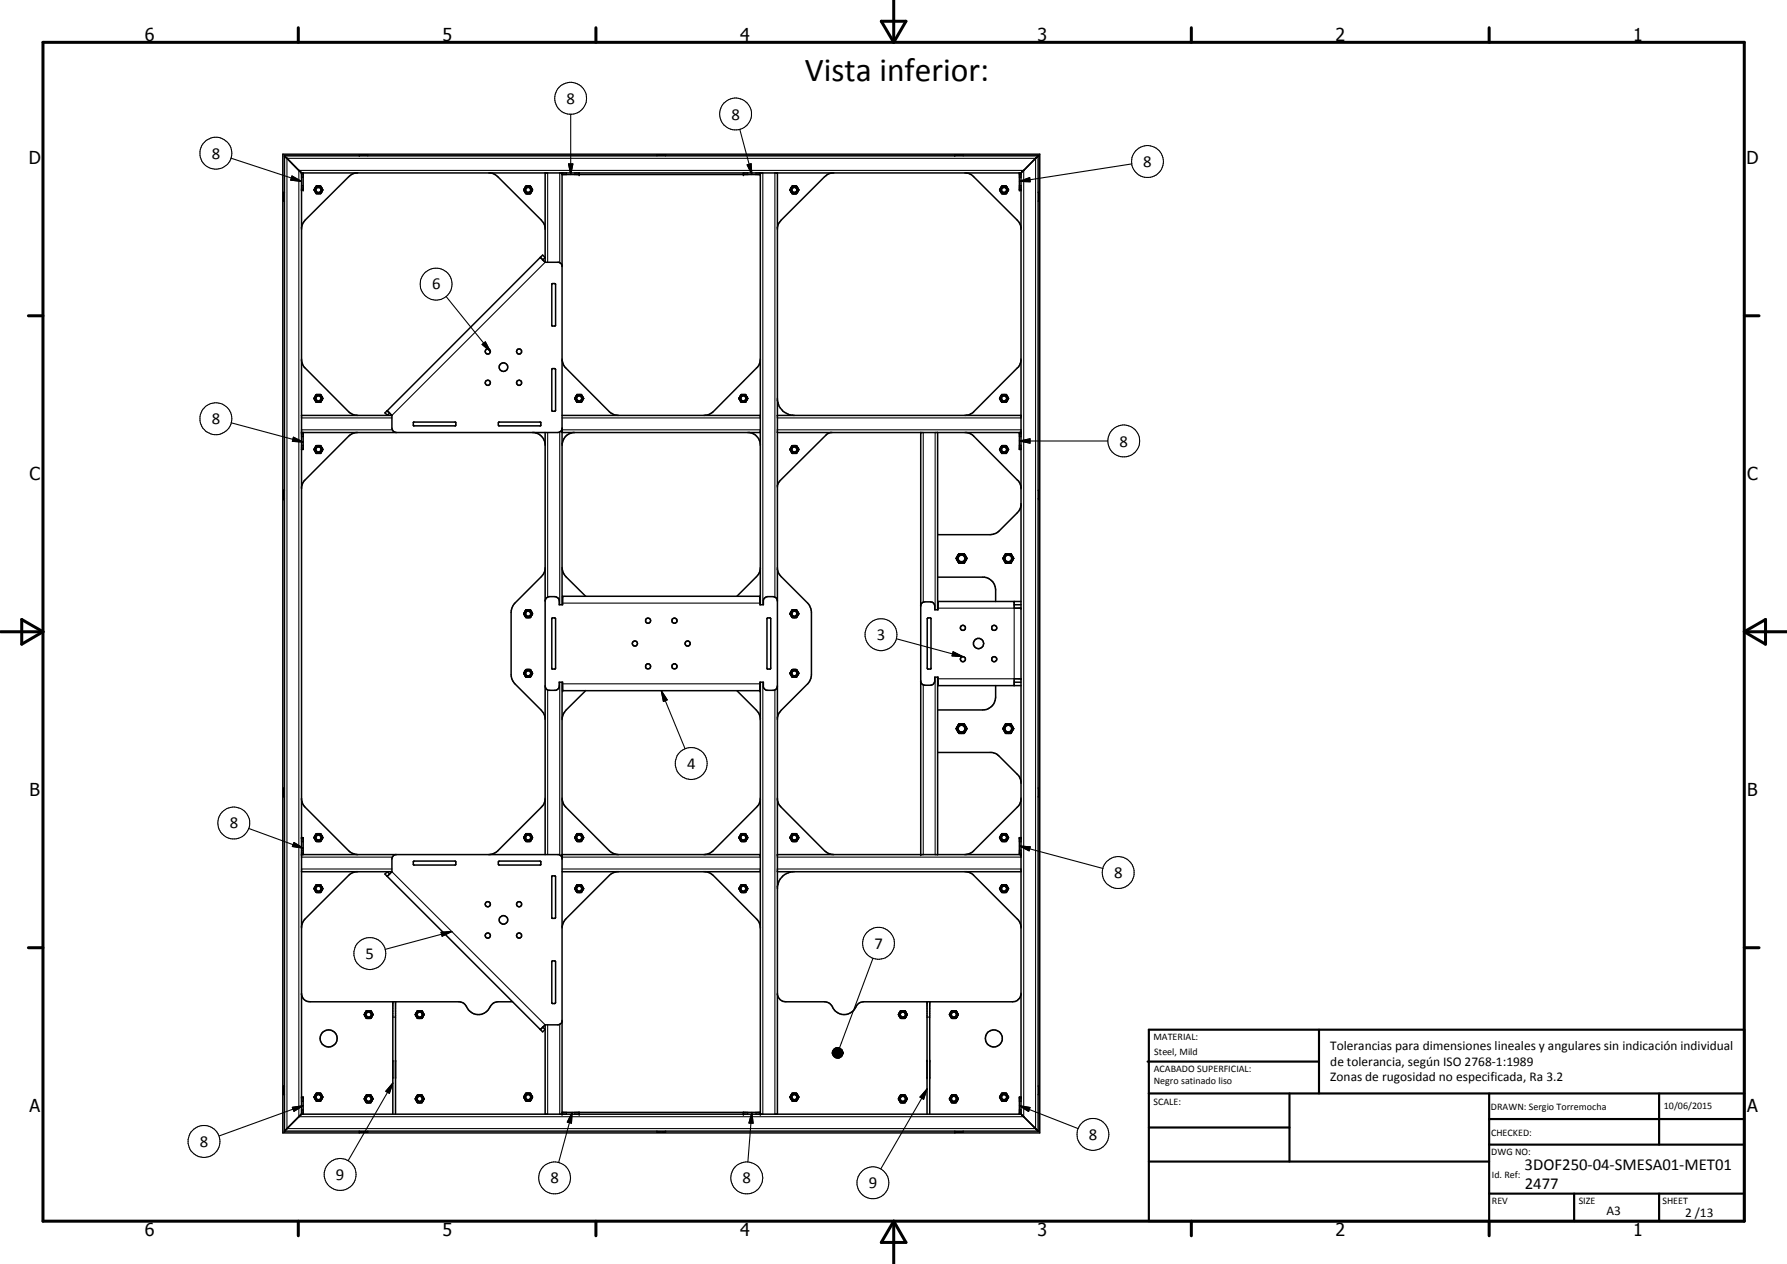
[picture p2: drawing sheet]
<svg xmlns="http://www.w3.org/2000/svg" width="420mm" height="297mm" viewBox="0 0 420 297" stroke-linecap="round" stroke-linejoin="round" font-family="sans-serif">
<g fill="none" stroke="#000" stroke-width=".35">
<path d="M66.5 36.2h178v230h-178zM66.9 36.7l4 3.9M84.5 36.6v-.2h2v.2M154.5 36.6v-.2h2v.2M224.5 36.6v-.2h2v.2M244.1 36.6h-177.2v229.2M244.1 36.6l-4 4M244.1 36.6v229.2M66.9 45.2h-.2v2h.2M70.9 40.6h169.2M70.9 40.6v221.2M71.3 40.6v4h-.4"/>
<path d="M74 44.4a1 1 0 0 0 .6 1.1M74 44.4l-.1 .3M74.3 45.5h.1M74.4 43.7l-.4 .7M75.3 43.7l.2 .3M75.4 43.7h-1l-.6 .9 .6 .9h1M75.4 43.7l.5 .9-.5 .9M75.5 44l-.9-.2-.4 .2-.2 .4M75.5 44l.1 .2M75.5 45.3l-.4 .2M75.5 45.3l-.2 .2M75.6 44.2l.2 .4-.2 .5"/>
<path d="M75.6 45.1l-.1 .2M75.6 44.2a.57 .57 0 0 1 0 .9M83.7 40.6l-1.1 .4-.6 .5-10.3 10.2-.6 1-.2 .8M115.3 40.6l1.1 .4 .6 .5 10.3 10.2 .5 .7 .4 1.1M123.3 44.9l.1 .2M123.3 44.4l-.1 .2 .1 .3M123.3 44.4v.5M123.4 44.2a.89 .89 0 0 1 1.6 0M123.4 45.1l.1 .2M123.4 44.2l-.1 .2M123.5 45.3l.4 .2M123.5 45.3l.2 .2"/>
<path d="M123.6 43.7h1.1l.5 .9-.5 .9h-1.1l-.5-.9zM123.7 43.7l-.3 .5M124.6 43.7l.4 .5M124.9 45.2l-.3 .3M125 44.2v.2M125 45.1l-.6 .4M125 44.4v.5M125 44.4l.2 .2-.2 .3M125 44.9v.2M128.2 40.6v21M132.2 40.6v101.5M132.2 41h46.6"/>
<path d="M136.2 40.6v.4M174.8 40.6v.4M178.8 40.6v101.5M182.8 40.6v221.2M186 44.2a.61 .61 0 0 0 .1 1.1M186 44.2l-.1 .4 .2 .7M186.1 44l-.1 .2M186.1 44l.7-.3a.92 .92 0 0 1 .9 .7M186.1 45.3l.5 .2M186.1 45.3l.2 .2M186.3 43.7h1l.5 .9-.5 .9h-1l-.6-.9zM186.3 43.7l-.2 .3"/>
<path d="M187.2 43.7l.5 .7M187.5 45.1l-.5 .4M187.5 45.1l-.3 .4M187.7 44.9l-.2 .2M187.7 44.4v.5M187.7 44.4l.1 .2-.1 .3M195.6 40.6l-1.1 .4-.6 .5-10.2 10.2-.5 .7-.4 1.1M227.2 40.6l1.5 .7 10.5 10.4 .5 .7 .4 1.1M235.3 44.2a.89 .89 0 0 1 1.5 0M235.3 44.2a.57 .57 0 0 0 0 .9M235.3 45.1l.6 .4M235.3 44.2v.9"/>
<path d="M235.4 45.2l.2 .3M235.5 43.7h1.1l.5 .9-.5 .9h-1.1l-.5-.9zM235.6 43.7l-.3 .5M236.5 43.7l.3 .5M236.8 44.2l.1 .2M236.9 44.4l.2 .2-.2 .3M236.9 44.4v.5M236.9 44.9l-.6 .6M236.9 44.9l-.4 .6M239.7 40.6v4h.4M240.1 40.6v221.2M244.1 45.2h.2v2h-.2"/>
<path d="M127 60.5l.6 .6M127.6 61.1l.6-.6-.6-.6-36.6 36.6M127.6 61.1l.6 .5M128.2 61.6h3.2l.6 .4 .2 .4M129.7 66.7l.7-.1 .2 .2v9.7l-.2 .1-.7-.1zM70.9 97.6h21.2M70.9 84.8l.6 1.4 10.5 10.6 1 .6 1.1 .2M74 93.4v.5M74 93.4l-.1 .2 .1 .3M74 93.9l.2 .4 .4 .2 .9-.2M74 93.9l.4 .6M74.4 92.7h1l.5 .9-.5 .9h-1l-.6-.9z"/>
<path d="M74.6 92.8l-.6 .6M75.1 92.8l.5 .4M75.5 94.3l-.2 .2M75.6 93.2a.52 .52 0 0 1 0 .9M75.6 93.2l-.3-.4h-.9l-.4 .6M75.6 93.2l.2 .4-.2 .5M75.6 94.1l-.1 .2M91 96.5l-.5 .5 .6 .6 .5-.5M91 96.5l.6 .6M91.6 97.1l.5 .5M92.1 97.6l.1 3.2 .3 .6 .7 .2M97.2 99.3l9.9-.1 .1 .7-.1 .2h-9.8z"/>
<path d="M117.3 99.2h9.8l.1 .8-9.9 .1-.1-.2zM129.8 86.7l.6-.1 .2 .2v9.6l-.2 .2-.7-.1zM132.2 97.6h46.6M132.2 84.4l.2 1.1 .4 .7 10.5 10.6 1 .6 1.1 .2M135.3 93.4l-.1 .2 .1 .3M135.3 93.9l.1 .2M135.3 93.4v.5M135.4 93.2l.3-.4h.9l.4 .5a1 1 0 0 1-.4 1.2M135.4 94.1l.1 .2M135.4 93.2l-.1 .2M135.5 94.3l.2 .2M135.7 92.7h1l.5 .9-.5 .9h-1l-.5-.9z"/>
<path d="M136 92.8l-.6 .4M136.4 92.8a.9 .9 0 0 1 .5 1.3 .9 .9 0 0 1-1.4 .2M173.9 93.4v.5M173.9 93.4l-.1 .2 .1 .3M173.9 93.9a.93 .93 0 0 0 1.5 .4M173.9 93.9l.4 .6M174 93.2l-.1 .2M174.3 92.7h1l.5 .9-.5 .9h-1l-.6-.9zM174.5 92.8l-.5 .4M175 92.8l.4 .2M175.4 93l-.2-.2h-.9l-.3 .4M175.4 93l.1 .2"/>
<path d="M175.4 94.3l-.2 .2M175.5 93.2a.52 .52 0 0 1 0 .9M175.5 93.2l.2 .4-.2 .5M175.5 94.1l-.1 .2M178.8 84.8l-.7 1.4-10.4 10.6-1 .6-1.2 .2M182.8 97.6h57.3M182.8 94.1a3.9 3.9 0 0 0 4 3.5M235.3 93.2a.57 .57 0 0 0 0 .9M235.3 94.1l.3 .4M235.3 93.2v.9M235.4 93.1l.2-.3h.9l.4 .6M235.5 92.7h1.1l.5 .9-.5 .9h-1.1l-.5-.9z"/>
<path d="M235.9 92.8l-.6 .4M236.3 92.8l.6 .6M236.9 93.4l.2 .2-.2 .3M236.9 93.4v.5M236.9 93.9a.9 .9 0 0 1-.7 .6 .9 .9 0 0 1-.9-.4M236.9 93.9l-.4 .6M240.1 84.8l-.6 1.4-10.8 10.8-1.1 .5-.7 .1M66.9 115.2h-.2v2h.2M71.3 101.6v4h-.4M74 105.4a.9 .9 0 0 0 .5 1.1 .9 .9 0 0 0 1.1-.4M74 105.4l-.1 .3 .5 .8h.9l.3-.4M74.4 104.7h1l.5 .9-.5 1h-1l-.6-1z"/>
<path d="M74.4 104.7l-.4 .7M75.3 104.7l.2 .3M75.5 105l-.9-.2-.4 .2-.2 .4M75.5 105l.1 .2M75.6 105.2l.3 .4-.3 .5M75.6 105.2l.2 .4-.2 .5M83.7 101.6l-.7 .3-1 .6-10.5 10.5-.6 1.5M125.5 101.6a3.1 3.1 0 0 1 2.7 2.6M128.2 101.6v99.2M132.2 100.8l-.2 .5-.8 .3h-60.3M132.2 101.6h46.6M134.8 101.6a3 3 0 0 0-2.6 3"/>
<path d="M176.2 101.6a3.1 3.1 0 0 1 2.6 2.6M182.8 101.6h57.3M186 105.2l-.1 .4 .1 .5M186 105.2a.43 .43 0 0 0 0 .8M186 106.1l.1 .2M186.1 106.3l.2 .2h.9l.2-.2M186.1 105l.7-.3a.92 .92 0 0 1 .9 .7M186.1 105l-.1 .2M186.3 104.7h1l.5 .9-.5 1h-1l-.6-1zM186.3 104.7l-.2 .3M187.2 104.7l.5 .7M187.6 106l-.2 .3"/>
<path d="M187.7 105.4v.4M187.7 105.4l.1 .2-.1 .3M187.7 105.8l-.5 .6-.4 .1-.7-.2M195.3 101.6l-.9 .4-11.1 11-.5 1.1M216.5 101.6v99.2M220.5 101.6v41.7M227.2 101.6l1.1 .4 .6 .5 10.6 10.5 .6 1.5M235.3 105.2l-.2 .4 .2 .5M235.3 105.2a.89 .89 0 0 1 1.5 0M235.3 106.1a.97 .97 0 0 0 1.5 0M235.3 105.2v.9M235.4 106.2v.1"/>
<path d="M235.5 104.7h1.1l.5 .9-.5 1h-1.1l-.5-1zM235.5 104.8l-.2 .4M235.6 104.7l-.1 .1M236.5 104.7l.3 .5M236.8 105.2l.1 .2M236.8 106.1l-.3 .4h-.9l-.1-.2M236.9 105.4l.2 .2-.2 .3M236.9 105.4v.4M236.9 105.8l-.1 .3M236.9 105.9v.1M239.7 101.6v4h.4M240.1 118.8l-.4 1.1-.5 .6-4.3 4.3-.9 .6-1.2 .2h-12.3"/>
<path d="M244.1 115.2h.2v2h-.2M128.2 133.8l-.4 1.1-.5 .6-6.5 6.5-.5 1.1-.1 .8v14.7l.1 .8 .8 1.3 6.2 6.2 .5 .7 .4 1.1M132.2 133.4l.2 1.1 .4 .7 4.9 4.9M178.8 133.8l-.4 1.1-.5 .6-4.6 4.6M182.8 133.8l.4 1.1 .5 .6 6.4 6.5 .6 1.1 .1 .8v14.7l-.1 .8-.8 1.3-6.2 6.2-.5 .7-.4 1.1M220.5 135.6h11a3.1 3.1 0 0 1 2.6 3v2.8M224.8 131.2l.7 1.1M224.8 131.2l.3 .5M225.1 130.8l-.3 .4M225.1 131.6l.4 .7M225.5 130.1h1.2l.7 1.1-.7 1.1M225.5 132.3h1.2"/>
<path d="M225.5 130.1l-.7 1.1M225.5 130.1l-.4 .6M225.5 132.3h.1M226.7 130.1l.4 .8M226.7 132.3h.1M227.1 131a1.1 1.1 0 0 0-1.5-.8 1.1 1.1 0 0 0-.4 1.7 1.1 1.1 0 0 0 1.7 .1M227.1 131v.5l-.4 .8M227.1 130.9l.2 .3-.4 .8M236 130.9l-.2 .3 .6 1.1M236.4 132.3h1.3M236.4 132.3h.1M236.5 130.1l-.5 .8"/>
<path d="M237.7 130.1h-1.3l-.6 1.1 .6 1.1M237.7 130.1l.6 1.1M237.7 130.1l.3 .6M237.7 132.3h.1M237.9 131.9l-.2 .4M238.1 131.6l-.1 .2M238.1 130.8l.2 .4M238.3 131.2l-.6 1.1M238.3 131.2l-.2 .5M123.3 158l-.1 .2 .1 .3M123.3 158.5l.1 .2M123.3 158v.5"/>
<path d="M123.3 143.9l-.1 .4 .2 .4M123.4 143.8a.9 .9 0 0 1 1.2-.3 .9 .9 0 0 1 .4 1.2M123.4 144.7a.89 .89 0 0 0 1.6 0M123.4 143.8l-.1 .4 .1 .5M123.4 144.7l.3 .4M123.4 158.7l.1 .2M123.4 157.8l-.1 .2M123.5 158.9l.2 .2M123.5 157.6l-.1 .2M123.6 157.4h1.1l.5 .8-.5 .9h-1.1l-.5-.9zM123.6 143.3h1.1l.5 .9-.5 .9h-1.1l-.5-.9zM123.7 157.4l-.2 .2"/>
<path d="M123.9 157.4l-.4 .2M124.4 157.4l.6 .4M124.6 157.4l.3 .3M124.9 143.7l-.3-.4h-.9l-.3 .5M125 144.7l-.4 .4M125 157.8v.2M125 158.7l-.4 .3-.4 .1-.7-.2M125 158.7l-.4 .4M125 143.9l.2 .4-.2 .4M125 158v.5M125 158l.2 .2-.2 .3M125 158.5v.2"/>
<path d="M128.2 141.2a1 1 0 0 1 1-1l1.5 .1 .6 .3 .2 .4v1.1h.8v-2h46.4v2h.8v-1.1l.5-.7 .5-.1 1.7 .1a.87 .87 0 0 1 .6 .9M129.7 145.3l.7-.1 .2 .2v11.6l-.1 .2-.8-.1zM180.4 145.2h.6l.2 .2-.1 11.8h-.7l-.1-.2zM185.7 144.2l.6-.9h1l.5 .9M185.7 144.2l.6 .9h1l.5-.9M185.7 144.3l.3 .4M186 143.9l-.3 .4M186 144.7l.1 .2M186 143.8l-.1 .4 .1 .5M186.1 143.6l.2-.3h.9a.95 .95 0 0 1 .3 1.4 .95 .95 0 0 1-1.4 .2M186.1 157.6l-.1 .1a.69 .69 0 0 0 .1 1.2M186.1 143.6a.93 .93 0 0 1 1.5 .3"/>
<path d="M186.1 143.6l-.1 .2M186.1 144.9l.2 .2M186.1 157.6l-.2 .6 .2 .7M186.1 158.9l.2 .2M186.3 157.4h1l.5 .8-.5 .9h-1l-.6-.9zM186.3 157.4l-.2 .2M186.6 157.4l-.5 .2M187 157.4l.5 .4M187.2 157.4l.3 .4M187.5 157.8l.2 .2M187.7 158.5l-.5 .6M187.7 158v.5"/>
<path d="M187.7 144l.1 .3M187.7 158l.1 .2-.1 .3M187.7 158.5a.93 .93 0 0 1-1.6 .4M187.8 144.3l-.6 .8M218 145.3l.2-.1 .7 .1-.1 11.9h-.7l-.1-.2zM220.5 159.1v41.7M238.5 141.4v1.5h1.6M238.5 142.1h1.6M240.1 141.4h-19.6v1.9h-.7l-.1-1.3-.5-.5h-.2a2.67 2.67 0 0 0-2.3 .3l-.2 .4M240.1 159.5h-1.6v1.6M128.2 161.2l.2 .6 .5 .4h1.8l.7-.5 .1-1.4h.8v2h46.4v-2h.8v1.2l.2 .3 .5 .4h1.8l.6-.4 .2-.6M132.2 160.3v101.5"/>
<path d="M137.7 162.3l-4.7 4.6-.6 1-.2 1.2M173.3 162.3l4.6 4.6 .5 .7 .4 1.1M178.8 160.3v101.5M216.5 160.3l.4 .5 .6 .2h1.3l.7-.3a1.71 1.71 0 0 0 .3-1.6h.7v2h19.6M220.5 176.8h12.7l.8 .2 .9 .7 4.6 4.5 .6 1.5M224.8 171.2l.7 1.1M224.8 171.2l.3 .4M225.1 170.8l-.3 .4M225.1 170.7a1.1 1.1 0 0 1 1.4-.5 1.1 1.1 0 0 1 .6 1.3M225.1 171.7l.4 .6M225.5 170.1h1.2M225.5 170.1l-.7 1.1"/>
<path d="M225.5 170.1l-.5 1a1.1 1.1 0 0 0 .9 1.2 1.1 1.1 0 0 0 1.2-.8M226.7 170.1l.7 1.1-.7 1.1h-1.2M226.7 170.1l.6 1.1-.2 .3M227.1 171.5l-.4 .8M234.1 161.1v2.7a3 3 0 0 1-3 3h-10.6M236 171.5l.5 .8M236.4 170.1l-.6 1.1 .6 1.1h1.3M236.4 170.1h1.3M236.4 170.1l-.6 1.1 .2 .3M237.7 170.1l.6 1.1M237.7 170.1l.3 .6M238 171.7l-.3 .6"/>
<path d="M238.1 170.8l.2 .4M238.3 171.2l-.6 1.1M238.3 171.2l-.2 .4M238.5 160.3h1.6M66.9 185.2h-.2v2h.2M70.9 188l.4 1.1 .4 .6 10.3 10.2 1 .7 1.1 .2M70.9 196.8h.4v4M74 196.6v.5M74 196.6l-.1 .2 .1 .3M74 197.1a.9 .9 0 0 0 .7 .6 .9 .9 0 0 0 .9-.4M74 197.1l.4 .6M74.1 196.4l-.1 .2"/>
<path d="M74.4 195.9h1l.5 .9-.5 .9h-1l-.6-.9zM74.6 196l-.5 .4M75.1 196l.4 .2M75.5 196.2l-.2-.2h-.9l-.3 .4M75.5 196.2l.1 .2M75.6 196.4a.51 .51 0 0 1 0 .9M75.6 196.4l.2 .4-.2 .5M75.6 197.3l-.3 .4M123.3 197.1l.1 .2M123.3 196.6v.5M123.3 196.6l-.1 .2 .1 .3M123.4 196.4l-.1 .2"/>
<path d="M123.4 197.3l.3 .4M123.5 196.2l-.1 .2M123.5 196.2l.2-.2h.9l.4 .4M123.6 195.9h1.1l.5 .9-.5 .9h-1.1l-.5-.9zM123.9 196l-.4 .2M124.4 196l.6 .4M124.9 197.4l-.3 .3M125 196.4v.2M125 196.6v.5M125 197.1a.89 .89 0 0 1-.7 .6 .89 .89 0 0 1-.9-.4M125 196.6l.2 .2-.2 .3M128.2 188l-.4 1.1-.5 .6-10.3 10.2-.9 .7-1.2 .2"/>
<path d="M132.2 187.6l.2 1.1 .6 1 10.3 10.2 1 .7 1.1 .2M135.3 197.1l.1 .2M135.3 196.6l-.1 .2 .1 .3M135.3 196.6v.5M135.4 196.4l-.1 .2M135.4 197.3l.3 .4M135.5 196.2l.2-.2h.9l.3 .4M135.5 196.2l-.1 .2M135.7 195.9h1l.5 .9-.5 .9h-1l-.5-.9zM136 196l-.5 .2M136.4 196l.5 .4M136.9 196.4a.88 .88 0 0 1-.3 1.2 .88 .88 0 0 1-1.2-.3"/>
<path d="M136.9 196.4a.56 .56 0 0 1 0 1l-.3 .3M173.9 197.1l.1 .2M173.9 196.6v.5M173.9 196.6l-.1 .2 .1 .3M174 197.3a.86 .86 0 0 0 1.5 0M174 196.4l-.1 .2M174 197.3l.3 .4M174.1 196.2l-.1 .2M174.3 195.9h1l.5 .9-.5 .9h-1l-.6-.9zM174.5 196l-.4 .3M175 196l.4 .2M175.4 196.2l-.2-.2h-.9l-.3 .4"/>
<path d="M175.4 196.2l.1 .2M175.5 196.4l.2 .4-.2 .5M175.5 196.4a.51 .51 0 0 1 0 .9M175.5 197.3l-.3 .4M178.8 188l-.4 1.1-.5 .6-10.2 10.2-1 .7-1.2 .2M182.8 188l.4 1.1 .5 .6 10.2 10.2 .9 .7 1.2 .2M186 196.4a.56 .56 0 0 0 0 1l.3 .3M186 196.4a.88 .88 0 0 0 .3 1.2 .88 .88 0 0 0 1.2-.3M186.1 196.2l.2-.2h.9l.3 .4M186.1 196.2l-.1 .2M186.3 195.9h1l.5 .9-.5 .9h-1l-.6-.9zM186.6 196l-.5 .2"/>
<path d="M187 196l.5 .4M187.5 196.4l.2 .2M187.5 197.3l-.3 .4M187.7 196.6v.5M187.7 196.6l.1 .2-.1 .3M187.7 197.1l-.2 .2M235.3 196.4l.3-.4h.9l.3 .4M235.3 196.4a.57 .57 0 0 0 0 .9M235.3 196.4v.9M235.4 197.4l.2 .3M235.5 195.9h1.1l.5 .9-.5 .9h-1.1l-.5-.9zM235.9 196l-.6 .4"/>
<path d="M236.3 196l.5 .4M236.8 196.4l.1 .2M236.9 196.6l.2 .2-.2 .3M236.9 196.6v.5M236.9 197.1l-.1 .2a.89 .89 0 0 1-1.5 0M236.9 197.1l-.4 .6M240.1 188l-.6 1.4-10.8 10.8-.7 .4-1.1 .2M240.1 196.8h-.4v4M244.1 185.2h.2v2h-.2M70.9 200.8h60.5l.6 .4 .2 .4M70.9 204.9h21.2M74 208.6l.1 .7"/>
<path d="M74 208.6l-.1 .3 .2 .4M74.1 209.3l.8 .4 .6-.2M74.1 209.3l.3 .4M74.1 208.4l-.1 .2M74.4 207.9l-.3 .5M74.6 207.9l-.5 .5M75.1 207.9l.4 .3M75.3 207.9l.2 .3M75.4 207.9h-1l-.6 .9 .6 .9h1M75.4 207.9l.5 .9M75.5 208.2l.1 .2M75.5 209.5l-.2 .2"/>
<path d="M75.6 208.4l.3 .5M75.6 209.3l-.1 .2M75.6 209.3h.1M75.6 208.4l.2 .2M75.7 208.6l-.1 .7M75.9 208.8l-.5 .9M75.9 208.9l-.4 .6M83.7 204.9l-.7 .2-1 .6-10.3 10.2-.6 1-.2 .8M91 206l36.6 36.5 .6-.6-.6-.5M91.6 205.4l-.5-.5-.6 .5 .5 .6M92.1 204.9l-1.1 1.1M93 200.8l-.5 .2-.3 .6-.1 3.3"/>
<path d="M97.3 202.4h9.7l.2 .2v.5l-.2 .2h-9.6l-.2-.1zM117.2 202.5l.2-.1h9.5l.3 .1v.7l-9.8 .1-.2-.2zM129.7 205.9l.7-.1 .2 .2v9.6l-.1 .2-.8-.1zM132.2 200.8h46.6M132.2 204.9h46.6M135.2 208.8l.5 .9h1M135.2 208.9l.3 .6M135.4 208.4l-.2 .5M135.4 209.3l.1 .2M135.4 208.4l-.1 .4 .1 .5M135.4 209.3h.1M135.5 208.2l-.1 .2"/>
<path d="M135.5 209.5l.2 .2M135.7 207.9l-.2 .3M136 207.9l-.5 .3M136.4 207.9l.5 .5M136.6 207.9l.3 .5M136.7 207.9h-1l-.5 .9M136.7 207.9l.5 .9-.5 .9M136.9 209.3l-.3 .4M136.9 208.4h.1M136.9 208.4l.3 .4-.2 .4M136.9 209.3l-.7 .4-.7-.2M137 208.4l.1 .2"/>
<path d="M137 208.6l-.1 .7M145 204.9l-.7 .2-1 .6-10.3 10.2-.6 1-.2 1.2M165.9 204.9l.8 .2 1 .6 10.2 10.2 .5 .7 .4 1.1M173.7 208.8l.6-.9h1l.5 .9M173.7 208.8l.6 .9h1l.5-.9M173.8 208.9l.1 .2M173.9 208.6l.1 .7M173.9 208.6l-.1 .3M173.9 209.2l.1 .1M174 209.3l.8 .4 .6-.2M174 208.4l-.1 .2M174 209.3h.1"/>
<path d="M174.1 209.3l.2 .4M174.3 207.9l-.3 .5M174.5 207.9l-.5 .5M175 207.9l.4 .3M175.2 207.9l.2 .3M175.4 208.2l.4 .7M175.4 208.2l.1 .2M175.4 209.5l-.2 .2M175.5 208.4l.2 .4-.2 .5M175.5 209.3l-.1 .2M175.5 208.4h.1M175.8 208.9l-.2 .3"/>
<path d="M182.8 200.8h57.3M182.8 204.9h57.3M186.3 204.9a4 4 0 0 0-3.5 3.4M227.2 204.9l1.5 .5 10.8 10.8 .6 1.5M235.3 209.3l.3 .4M235.3 208.4a.57 .57 0 0 0 0 .9M235.3 208.4v.9M235.3 209.3l.1 .2M235.5 207.9h1.1l.5 .9-.5 .9h-1.1l-.5-.9zM235.5 208l-.2 .4M235.6 207.9l-.1 .1M235.9 207.9l-.6 .5"/>
<path d="M236.3 207.9l.5 .5M236.5 207.9l.4 .7M236.8 208.4l.1 .2M236.8 209.3l-.7 .4-.7-.2M236.8 208.4h.1M236.9 208.6l.2 .3-.2 .3M236.9 208.6v.4l-.4 .7M70.9 233.8a1.98 1.98 0 0 0 2 1.6h35l1 .3 .5 .4a3.2 3.2 0 0 0 5.1 1.5l.3-.3a2.58 2.58 0 0 1 2.2-1.9h3.5M85.8 238.2a.92 .92 0 0 0 .4 1 .92 .92 0 0 0 1.1-.1M85.9 238l-.2 .4 .1 .4M86 239l.1 .3M86.1 239.3h1.1"/>
<path d="M86.1 239.3h.1M86.2 237.5l-.3 .5M87.2 237.5l.1 .3M87.2 237.5h-1.1l-.5 .9 .5 .9M87.2 237.5l.5 .9-.5 .9M87.2 239.3h.1M87.3 237.8l-.6-.3-.5 .2-.3 .3M87.3 237.8l.1 .2M87.3 239.1l-.1 .2M87.4 238.9l-.1 .2M87.4 238l.1 .2M87.5 238.2l.2 .2-.2 .3"/>
<path d="M87.5 238.2v.4M87.5 238.6l-.1 .3M87.5 238.7v.1M92.4 235.4v26.4M93 235.4v26.4M97.8 238.6l.1 .3M97.8 238.2v.4M97.8 238.2l-.1 .2 .1 .3M97.8 238.7l.1 .1M97.9 238a.89 .89 0 0 1 1.6 0M97.9 238.9a.94 .94 0 0 0 1.6 0M97.9 238l-.1 .2"/>
<path d="M97.9 238.9l.3 .4M98.2 237.5h1l.5 .9-.5 .9h-1l-.6-.9zM98.2 237.5l-.3 .5M99.1 237.5l.4 .5M99.2 239.3h-.1M99.4 239l-.2 .3M99.5 238v.9M99.5 238l.2 .4-.2 .5M129.8 225.8h.6l.2 .2v9.6l-.2 .2-.7-.1zM182.8 233.8a1.98 1.98 0 0 0 2 1.6h9.1a2.19 2.19 0 0 1 2 1.6 3 3 0 0 0 2.9 1.4 3 3 0 0 0 2.6-2.1l.7-.6 1-.3h35a2.07 2.07 0 0 0 2-1.6M211.4 238.2l.1 .7M211.5 238.9l.8 .4 .6-.2"/>
<path d="M211.5 238l-.2 .4 .1 .4M211.5 238.9l.2 .4M211.7 239.3h1.1M211.7 239.3h.1M211.8 237.5l-.3 .5M212.8 237.5l.1 .3M212.8 237.5h-1.1l-.5 .9 .5 .9M212.8 237.5l.5 .9-.5 .9M212.8 239.3h.1M212.9 237.8l-.6-.3-.5 .2-.3 .3M212.9 237.8l.2 .2M212.9 239.1l-.1 .2"/>
<path d="M213.1 238l.2 .4-.2 .4M213.1 238.9l-.2 .2M213.1 238.9l-.1 .1M213.1 238.2v.7M218 235.4v26.4M218.6 235.4v26.4M223.5 238.1l-.2 .3 .2 .4M223.5 238.9a.9 .9 0 0 0 1.5 0M223.5 238l-.1 .4 .1 .5M223.5 238a.86 .86 0 0 1 1.5 0M223.5 238.9l.3 .4M223.8 237.5h1l.5 .9-.5 .9h-1l-.6-.9z"/>
<path d="M223.8 237.5l-.3 .5M224.7 237.5l.3 .5M225 238l.2 .4-.2 .5M225 238.9l-.3 .4M225.1 238.1l.1 .3-.1 .4M66.9 255.2h-.2v2h.2M70.9 257.8h.4v4M74 258.1l.4 .6h.9l.3-.4M74 257.6v.5M74 257.6l-.1 .2 .1 .3M74 258.1l.6 .6M74.4 256.9h1l.5 .9-.5 .9h-1l-.6-.9z"/>
<path d="M74.4 256.9l-.4 .7M75.3 256.9l.2 .3M75.5 257.2l-.9-.2-.4 .2-.2 .4M75.5 257.2l.1 .2M75.6 257.4a.51 .51 0 0 1 0 .9M75.6 257.4l.2 .4-.2 .5M75.6 258.3l-.5 .4M85.6 258.2l.5 .9M85.7 258.2l.2 .5M85.8 258l.1 .7M85.8 258l-.1 .2M85.9 258.7l.3 .3 .5 .1 .6-.2"/>
<path d="M85.9 257.8l-.1 .2M85.9 258.7l.2 .4M86.1 259.1h1.1M86.1 259.1h.1M86.2 257.3l-.2 .4M86.4 257.3l-.5 .5M86.9 257.3l.4 .3M87.2 257.3l.1 .3M87.2 257.3h-1.1l-.5 .9M87.2 257.3l.5 .9-.5 .9M87.2 259.1h.1M87.3 257.6l.2 .4"/>
<path d="M87.3 258.9l-.1 .2M87.5 258l-.2 .9M87.5 258l.2 .3-.4 .6M97.8 258a.88 .88 0 0 0 .3 1.1h.1M97.8 258a.9 .9 0 0 0 .5 1 .9 .9 0 0 0 1.2-.3M98.2 257.3h1l.5 .9-.5 .9h-1l-.6-.9zM98.2 257.3l-.4 .7M98.5 257.3l-.5 .3-.2 .4M98.9 257.3l.6 .5M99.1 257.3l.3 .4M99.2 259.1h-.1M99.5 257.8a.57 .57 0 0 1 0 .9"/>
<path d="M99.5 257.8v.9M99.5 258.7l-.3 .4M123.3 257.6l-.1 .2 .1 .3M123.3 258.1l.1 .2M123.3 257.6v.5M123.4 258.3l.1 .1M123.4 257.4l-.1 .2M123.5 258.4l.4 .3M123.5 257.2l-.1 .2M123.5 257.2l.7-.3 .4 .1 .4 .4M123.6 256.9h1.1l.5 .9-.5 .9h-1.1l-.5-.9zM123.7 256.9l-.2 .3"/>
<path d="M124.6 256.9l.4 .5M124.9 258.4l-.3 .3h-.9l-.2-.3M125 258.3l-.6 .4M125 257.4v.2M125 257.6v.5M125 257.6l.2 .2-.2 .3M125 258.1v.2M127.6 241.4l-.6 .5M128.2 240.8v21M128.2 240.8l-.6 .6M132.2 240l-.2 .5-.6 .3h-3.2M186.1 257.2l.7-.3a.92 .92 0 0 1 .9 .7"/>
<path d="M186.1 258.4l.5 .3M186.1 257.2l-.2 .6 .2 .6M186.1 257.2l-.1 .1a.65 .65 0 0 0 .1 1.1M186.3 256.9h1l.5 .9-.5 .9h-1l-.6-.9zM186.3 256.9l-.2 .3M187.2 256.9l.5 .7M187.5 258.3l-.3 .4h-.9l-.2-.3M187.5 258.3l-.5 .4M187.7 257.6v.5M187.7 258.1l-.2 .2M187.7 257.6l.1 .2-.1 .3M211.2 258.2l.5 .9"/>
<path d="M211.3 258.2l.4 .9M211.4 258a.9 .9 0 0 0 .4 1 .9 .9 0 0 0 1.1-.1M211.4 258l-.1 .2M211.7 259.1h1.1M211.7 259.1h.1M211.8 257.3l-.4 .7M212 257.3l-.6 .7M212.5 257.3l.4 .3M212.8 257.3l.1 .3M212.8 257.3h-1.1l-.5 .9M212.8 257.3l.5 .9-.5 .9M212.8 259.1h.1"/>
<path d="M212.9 257.6l.2 .4M212.9 258.9l-.1 .2M213.1 258v.4l-.2 .5M213.1 258l.2 .3-.4 .6M223.8 257.3h1l.5 .9-.5 .9h-1l-.6-.9zM223.8 257.3a1.03 1.03 0 0 0 0 1.8M224.1 257.3a.9 .9 0 0 0-.6 1.4 .9 .9 0 0 0 1.5 0 .9 .9 0 0 0-.5-1.4M224.7 257.3a1.03 1.03 0 0 1 0 1.8M235.3 257.4a.89 .89 0 0 1 .9-.5 .89 .89 0 0 1 .7 .7M235.3 258.3l.6 .4M235.3 257.4v.9M235.3 257.4a.57 .57 0 0 0 0 .9"/>
<path d="M235.5 256.9h1.1l.5 .9-.5 .9h-1.1l-.5-.9zM235.6 256.9l-.3 .5M236.5 256.9l.4 .7M236.9 257.6v.5M236.9 258.1l-.6 .6M236.9 258.1l-.4 .6h-.9l-.2-.3M236.9 257.6l.2 .2-.2 .3M240.1 257.8h-.4v4M244.1 255.2h.2v2h-.2M66.9 265.8l4-4h169.2l3.9 4M66.9 265.8h177.2M84.5 265.8v.2h2v-.2"/>
<path d="M132.2 261.4h46.6M136.2 261.4v.4M154.5 265.8v.2h2v-.2M174.8 261.4v.4M224.5 265.8v.2h2v-.2"/>
<circle cx="74.9" cy="44.6" r=".6"/>
<circle cx="124.2" cy="44.6" r=".6"/>
<circle cx="186.8" cy="44.6" r=".6"/>
<circle cx="236.1" cy="44.6" r=".6"/>
<circle cx="74.9" cy="93.6" r=".6"/>
<circle cx="114.7" cy="90" r=".61"/>
<circle cx="114.7" cy="82.6" r=".6"/>
<circle cx="118.4" cy="86.3" r="1"/>
<circle cx="122" cy="82.6" r=".61"/>
<circle cx="122.1" cy="90" r=".62"/>
<circle cx="136.2" cy="93.6" r=".6"/>
<circle cx="174.8" cy="93.6" r=".6"/>
<circle cx="236.1" cy="93.6" r=".6"/>
<circle cx="74.9" cy="105.6" r=".59"/>
<circle cx="186.8" cy="105.6" r=".6"/>
<circle cx="236.1" cy="105.6" r=".6"/>
<circle cx="226.1" cy="131.2" r=".79"/>
<circle cx="237.1" cy="131.2" r="1.09"/>
<circle cx="237.1" cy="131.2" r=".78"/>
<circle cx="124.2" cy="144.2" r=".6"/>
<circle cx="124.2" cy="158.2" r=".6"/>
<circle cx="149.3" cy="151.2" r=".6"/>
<circle cx="152.4" cy="156.6" r=".59"/>
<circle cx="152.4" cy="145.9" r=".6"/>
<circle cx="158.6" cy="145.9" r=".62"/>
<circle cx="158.6" cy="156.6" r=".61"/>
<circle cx="161.7" cy="151.2" r=".6"/>
<circle cx="186.8" cy="158.2" r=".6"/>
<circle cx="186.8" cy="144.2" r=".6"/>
<circle cx="226.4" cy="147.6" r=".6"/>
<circle cx="226.4" cy="154.9" r=".59"/>
<circle cx="230.1" cy="151.2" r="1.18"/>
<circle cx="233.8" cy="147.5" r=".61"/>
<circle cx="233.8" cy="154.9" r=".61"/>
<circle cx="226.1" cy="171.2" r=".81"/>
<circle cx="237.1" cy="171.2" r="1.09"/>
<circle cx="237.1" cy="171.2" r=".79"/>
<circle cx="74.9" cy="196.8" r=".59"/>
<circle cx="124.2" cy="196.8" r=".6"/>
<circle cx="136.2" cy="196.8" r=".6"/>
<circle cx="174.8" cy="196.8" r=".58"/>
<circle cx="186.8" cy="196.8" r=".59"/>
<circle cx="236.1" cy="196.8" r=".6"/>
<circle cx="74.9" cy="208.8" r=".6"/>
<circle cx="114.7" cy="212.5" r=".61"/>
<circle cx="114.7" cy="219.9" r=".61"/>
<circle cx="118.4" cy="216.2" r="1.01"/>
<circle cx="122.1" cy="212.5" r=".6"/>
<circle cx="122.1" cy="219.9" r=".6"/>
<circle cx="136.2" cy="208.8" r=".6"/>
<circle cx="174.8" cy="208.8" r=".6"/>
<circle cx="236.1" cy="208.8" r=".61"/>
<circle cx="86.7" cy="238.4" r=".6"/>
<circle cx="98.7" cy="238.4" r=".6"/>
<circle cx="212.2" cy="238.4" r=".6"/>
<circle cx="224.3" cy="238.4" r=".59"/>
<circle cx="74.9" cy="257.8" r=".61"/>
<circle cx="77.3" cy="244" r="2.01"/>
<circle cx="86.7" cy="258.2" r=".62"/>
<circle cx="98.7" cy="258.2" r=".6"/>
<circle cx="124.2" cy="257.8" r=".6"/>
<circle cx="186.8" cy="257.8" r=".6"/>
<circle cx="212.3" cy="258.2" r=".61"/>
<circle cx="224.3" cy="258.2" r=".59"/>
<circle cx="233.7" cy="244" r="2"/>
<circle cx="236.1" cy="257.8" r=".61"/>
</g>
<g fill="none" stroke="#000" stroke-width=".25">
<path d="M54.3 37.2l16.6 5.4M67.5 37.2h176v228h-176zM133.7 38.5h1l-.5 2.5zM134.2 26.8v14.2M173.9 30.4l2.9 10.6M175.7 38.7l.9-.2 .2 2.5zM266.1 38.5l-26.4 4.1M68.7 41.4l2.2 1.2-2.5-.3zM70.3 40h170.4v222.4h-170.4zM70.9 43.6h.4M70.9 41.7h.4M128.8 40.6v21"/>
<path d="M131.6 40.6v21.1M133.2 40.6v.4M135.2 40.6v.4M175.8 40.6v.4M177.7 40.6v.4M179.4 40.6v101.5M182.2 40.6v99.7M239.7 42.6l2.4-.9 .1 1zM239.7 43.6h.4M239.7 41.7h.4M104.9 69.7l10.4 12.9M128.2 61.6l-36.1 36"/>
<path d="M54.3 99.4l17 4.5M70.9 98.2h21.2M113.4 80.9l.7-.6 1.2 2.3zM132.2 98.2h46.6M182.8 98.2h57.3M69 102.7l2.3 1.2-2.6-.2zM70.9 101h21.4M70.9 102.6h.4M70.9 104.6h.4M128.8 101.6v38.7M131.6 101.5v40.6M132.2 101h46.6"/>
<path d="M182.8 101h57.3M217.1 101.6v39.9M219.9 101.6v41.7M239.7 103.6l2.5-.5v1zM239.7 102.6h.4M239.7 104.6h.4M239.7 103.6h20.8M132.3 141.7h46.4M210.8 150.1l15.6 4.2M219.9 159.1v41.7M220.5 142.9h18v16.6h-18M224.1 153.2l2.3 1.1-2.6-.2z"/>
<path d="M128.8 162.1v38.7M131.6 160.3v40.6M132.3 160.7h46.4M155.5 162.3l1.4 2.2-.9 .3zM155.5 162.3l5.6 13.6M179.4 160.3v101.5M182.2 162.1v99.7M217.1 161v39.8M58.5 194.7l12.8 4.6M69.1 198l2.2 1.3-2.6-.4zM70.9 199.8h.4M70.9 197.8h.4"/>
<path d="M239.7 198.8l2.5 .2-.2 .9zM239.7 199.8h.4M239.7 197.8h.4M239.7 198.8l19.6 5.3M70.9 204.2h21.2M70.9 201.4h21.4M92.1 204.9l36.1 35.9M103.7 219.1l2.5-.2-2.2 1.1zM106.2 218.9l-15.6 4.2M132.2 204.2h46.6M132.2 201.4h46.6M182.8 204.2h57.3"/>
<path d="M182.8 201.4h57.3M92.4 239h.6M205.3 225.2l-7.9 21.1M218 239h.6M70.9 258.8h.4M71.3 259.8l-19.8 7.2M92.4 254.5l-.8 2.4-.9-.4zM92.4 254.5l-10.5 18.3M128.8 240.8v21M131.6 240.7v21.1M195.7 247.3l2.5 .1-2.5 .2zM195.7 247.6l2.5-.2-2.5 .4z"/>
<path d="M195.7 247.4h2.5M195.7 247l2.5 .4-2.5-.1zM195.7 247.8l2.5-.4-2.3 .7zM195.9 246.8l2.3 .6-2.5-.4zM195.9 248.1l2.3-.7-2.2 .9zM196 246.5l.2-.1 2 1zM196 246.5l2.2 .9-2.3-.6zM196 248.3l2.2-.9-2 1.1zM196.2 246.4l.3-.1 1.7 1.1zM196.2 248.5l2-1.1-1.7 1.2zM196.5 246.3l.2-.1 1.5 1.2zM196.5 248.6l1.7-1.2-1.5 1.3z"/>
<path d="M196.7 246.2h.3l1.2 1.2zM196.7 248.7l1.5-1.3-1.2 1.3zM197 246.2l.3 .1 .9 1.1zM197.3 246.3h.2l.7 1.1zM197.5 246.3l.7 1.1zM197.7 246.5l.5 .9zM197.9 246.7l.3 .7zM198.1 246.9l.1 .5zM198.2 247.4l-.9 1.3h-.3zM198.2 247.4l-.7 1.1-.2 .2zM198.2 247.4l-.7 1.1zM198.2 247.4l-.5 1z"/>
<path d="M198.2 247.4l-.3 .8zM198.2 247.4l-.1 .5zM198.2 247.4v.3zM218 255.9l-.8 2.4-.9-.5zM218 255.9l-10.9 18.8M239.7 259.8l2.5 .5-.4 .9zM239.7 258.8h.4M239.7 259.8l13.8 5.4M68.7 260.2l2.6-.4-2.2 1.4zM70.9 260.8h.4M133.2 261.4v.4M134.5 261.4l-.1 2.5-1-.2z"/>
<path d="M134.5 261.4l-3.2 11.8M135.2 261.4v.4M175.8 261.4v.4M176.8 261.4l.3 2.5h-1zM176.8 261.4l-1 11.6M177.7 261.4v.4M239.7 260.8h.4"/>
<circle cx="50.8" cy="36" r="3.7"/>
<circle cx="134.2" cy="23.1" r="3.7"/>
<circle cx="173" cy="26.8" r="3.7"/>
<circle cx="269.8" cy="38" r="3.7"/>
<circle cx="102.5" cy="66.8" r="3.7"/>
<circle cx="50.7" cy="98.4" r="3.8"/>
<circle cx="264.2" cy="103.6" r="3.8"/>
<circle cx="207.2" cy="149.1" r="3.7"/>
<circle cx="162.5" cy="179.4" r="3.8"/>
<circle cx="55" cy="193.4" r="3.8"/>
<circle cx="262.9" cy="205.1" r="3.7"/>
<circle cx="86.9" cy="224.1" r="3.7"/>
<circle cx="206.6" cy="221.7" r="3.7"/>
<circle cx="48" cy="268.3" r="3.7"/>
<circle cx="80" cy="276" r="3.7"/>
<circle cx="130.4" cy="276.8" r="3.8"/>
<circle cx="175.6" cy="276.8" r="3.8"/>
<circle cx="205.2" cy="278" r="3.7"/>
<circle cx="257" cy="266.6" r="3.7"/>
</g>
<g fill="#000">
<circle cx="84.5" cy="36.4" r=".18"/>
<circle cx="224.5" cy="36.4" r=".18"/>
<circle cx="70.9" cy="40.6" r=".18"/>
<circle cx="70.9" cy="44.6" r=".18"/>
<circle cx="71.3" cy="44.6" r=".18"/>
<circle cx="71.3" cy="40.6" r=".18"/>
<circle cx="132.2" cy="40.6" r=".18"/>
<circle cx="136.2" cy="40.6" r=".18"/>
<circle cx="136.2" cy="41" r=".18"/>
<circle cx="174.8" cy="41" r=".18"/>
<circle cx="174.8" cy="40.6" r=".18"/>
<circle cx="178.8" cy="40.6" r=".18"/>
<circle cx="178.8" cy="41" r=".18"/>
<circle cx="239.7" cy="40.6" r=".18"/>
<circle cx="239.7" cy="44.6" r=".18"/>
<circle cx="240.1" cy="44.6" r=".18"/>
<circle cx="240.1" cy="40.6" r=".18"/>
<circle cx="91" cy="96.5" r=".18"/>
<circle cx="66.7" cy="115.2" r=".18"/>
<circle cx="66.7" cy="117.2" r=".18"/>
<circle cx="70.9" cy="101.6" r=".18"/>
<circle cx="71.3" cy="101.6" r=".18"/>
<circle cx="216.5" cy="101.6" r=".18"/>
<circle cx="239.7" cy="101.6" r=".18"/>
<circle cx="240.1" cy="101.6" r=".18"/>
<circle cx="244.3" cy="115.2" r=".18"/>
<circle cx="244.3" cy="117.2" r=".18"/>
<circle cx="132.3" cy="140.1" r=".18"/>
<circle cx="178.7" cy="140.1" r=".18"/>
<circle cx="220.5" cy="141.4" r=".18"/>
<circle cx="238.5" cy="141.4" r=".18"/>
<circle cx="240.1" cy="142.9" r=".18"/>
<circle cx="240.1" cy="159.5" r=".18"/>
<circle cx="132.3" cy="162.3" r=".18"/>
<circle cx="178.7" cy="162.3" r=".18"/>
<circle cx="225.5" cy="170.1" r=".18"/>
<circle cx="237.7" cy="170.1" r=".18"/>
<circle cx="70.9" cy="196.8" r=".18"/>
<circle cx="71.3" cy="196.8" r=".18"/>
<circle cx="239.7" cy="196.8" r=".18"/>
<circle cx="240.1" cy="196.8" r=".18"/>
<circle cx="70.9" cy="200.8" r=".18"/>
<circle cx="132.2" cy="200.8" r=".18"/>
<circle cx="178.8" cy="200.8" r=".18"/>
<circle cx="182.8" cy="200.8" r=".18"/>
<circle cx="216.5" cy="200.8" r=".18"/>
<circle cx="240.1" cy="200.8" r=".18"/>
<circle cx="92.4" cy="249.2" r=".18"/>
<circle cx="92.4" cy="253.2" r=".18"/>
<circle cx="93" cy="249.2" r=".18"/>
<circle cx="93" cy="253.2" r=".18"/>
<circle cx="218" cy="253.2" r=".18"/>
<circle cx="218" cy="249.2" r=".18"/>
<circle cx="218.6" cy="249.2" r=".18"/>
<circle cx="218.6" cy="253.2" r=".18"/>
<circle cx="66.9" cy="265.8" r=".18"/>
<circle cx="84.5" cy="266" r=".18"/>
<circle cx="132.2" cy="261.8" r=".18"/>
<circle cx="136.2" cy="261.4" r=".18"/>
<circle cx="136.2" cy="261.8" r=".18"/>
<circle cx="174.8" cy="261.4" r=".18"/>
<circle cx="174.8" cy="261.8" r=".18"/>
<circle cx="178.8" cy="261.4" r=".18"/>
<circle cx="178.8" cy="261.8" r=".18"/>
<circle cx="224.5" cy="266" r=".18"/>
</g>
<g fill="none" stroke="#000" stroke-width=".71">
<path d="M10.1 9.9h400v277.1h-400zM70.1 6.5v3.4M140.1 6.5v3.4M207.2 5h5.8l-2.9 4.9zM210.1 0v9.9M280.1 6.5v3.4M350.1 6.5v3.4M6.7 74.2h3.4M410.1 74.2h3.5M.1 148.5h10M5.1 145.6l5 2.9-5 2.9zM410.1 148.5h10"/>
<path d="M410.1 148.5l5-2.9v5.8zM6.7 222.7h3.4M410.1 222.7h3.5M70.1 287v3.4M140.1 287v3.4M210.1 287v10M210.1 287l2.9 5h-5.8zM280.1 287v3.4M350.1 287v3.4"/>
</g>
<g fill="none" stroke="#000" stroke-width=".51">
<path d="M269.8 249.5h40.3M270.1 242h140v45h-140zM270.1 257h140M303.2 257v16M310.1 242v15M350.1 257v30M390.1 257v12M270.1 265h33.1M270.1 273h80M350.1 269h60M350.1 263h60M350.1 280.5h60"/>
<path d="M370.1 280.5v6.5M390.1 280.5v6.5"/>
</g>
<g fill="#000">
<path d="M133.7 38.5h1l-.5 2.5zM175.7 38.7l.9-.2 .2 2.5zM68.7 41.4l2.2 1.2-2.5-.3zM239.7 42.6l2.4-.9 .1 1zM113.4 80.9l.7-.6 1.2 2.3zM69 102.7l2.3 1.2-2.6-.2zM239.7 103.6l2.5-.5v1zM224.1 153.2l2.3 1.1-2.6-.2zM155.5 162.3l1.4 2.2-.9 .3zM69.1 198l2.2 1.3-2.6-.4zM239.7 198.8l2.5 .2-.2 .9zM103.7 219.1l2.5-.2-2.2 1.1z"/>
<path d="M92.4 254.5l-.8 2.4-.9-.4zM198.1 246.9l.1 .5zM197.9 246.7l.3 .7zM197.7 246.5l.5 .9zM197.5 246.3l.7 1.1zM197.3 246.3h.2l.7 1.1zM197 246.2l.3 .1 .9 1.1zM196.7 246.2h.3l1.2 1.2zM196.5 246.3l.2-.1 1.5 1.2zM196.2 246.4l.3-.1 1.7 1.1zM196 246.5l.2-.1 2 1zM196 246.5l2.2 .9-2.3-.6z"/>
<path d="M195.9 246.8l2.3 .6-2.5-.4zM195.7 247.8l2.5-.4-2.3 .7zM195.9 248.1l2.3-.7-2.2 .9zM196 248.3l2.2-.9-2 1.1zM196.2 248.5l2-1.1-1.7 1.2zM196.5 248.6l1.7-1.2-1.5 1.3zM196.7 248.7l1.5-1.3-1.2 1.3zM198.2 247.4l-.9 1.3h-.3zM198.2 247.4l-.7 1.1-.2 .2zM198.2 247.4l-.7 1.1zM198.2 247.4l-.5 1zM198.2 247.4l-.3 .8z"/>
<path d="M198.2 247.4l-.1 .5zM198.2 247.4v.3zM218 255.9l-.8 2.4-.9-.5zM68.7 260.2l2.6-.4-2.2 1.4zM134.5 261.4l-.1 2.5-1-.2zM176.8 261.4l.3 2.5h-1zM239.7 259.8l2.5 .5-.4 .9z"/>
</g>
<path d="M195.7 247.2h2.5" fill="none" stroke="#000" stroke-width=".42"/>
<path d="M195.7 247.6h2.5" fill="none" stroke="#000" stroke-width=".38"/>
<text font-size="7.9" x="189.2" y="19">Vista inferior:</text>
<g font-size="4.2">
<text x="34" y="9.6">6</text>
<text x="104" y="9.6">5</text>
<text x="174" y="9.6">4</text>
<text x="244" y="9.6">3</text>
<text x="314" y="9.6">2</text>
<text x="384" y="9.6">1</text>
<text x="6.8" y="38.7">D</text>
<text x="410.6" y="38.7">D</text>
<text x="7" y="112.9">C</text>
<text x="410.8" y="112.9">C</text>
<text x="7" y="187.1">B</text>
<text x="410.8" y="187.1">B</text>
<text x="7" y="261.4">A</text>
<text x="410.8" y="261.4">A</text>
<text x="34" y="290.4">6</text>
<text x="104" y="290.4">5</text>
<text x="174" y="290.4">4</text>
<text x="244" y="290.4">3</text>
<text x="314" y="290.4">2</text>
<text x="384" y="290.4">1</text>
</g>
<g font-size="3.9">
<text x="133.2" y="24.4">8</text>
<text x="172" y="28.1">8</text>
<text x="49.8" y="37.3">8</text>
<text x="268.8" y="39.3">8</text>
<text x="101.6" y="68">6</text>
<text x="49.8" y="99.7">8</text>
<text x="263.2" y="104.9">8</text>
<text x="206.2" y="150.4">3</text>
<text x="161.5" y="180.7">4</text>
<text x="54" y="194.7">8</text>
<text x="261.9" y="206.3">8</text>
<text x="86" y="225.3">5</text>
<text x="205.6" y="222.9">7</text>
<text x="47" y="269.5">8</text>
<text x="256" y="267.8">8</text>
<text x="358.5" y="275">3DOF250-04-SMESA01-MET01</text>
<text x="79" y="277.3">9</text>
<text x="129.4" y="278">8</text>
<text x="174.6" y="278">8</text>
<text x="204.3" y="279.2">9</text>
<text x="358.5" y="279.4">2477</text>
</g>
<g font-size="3.1">
<text x="312.7" y="246.8">Tolerancias para dimensiones lineales y angulares sin indicación individual</text>
<text x="312.7" y="250.4">de tolerancia, según ISO 2768-1:1989</text>
<text x="312.7" y="254">Zonas de rugosidad no especificada, Ra 3.2</text>
<text x="377.7" y="285.6">A3</text>
<text x="396.2" y="285.9">2 /13</text>
</g>
<g font-size="2.4">
<text x="271.2" y="244.4">MATERIAL:</text>
<text x="271.3" y="252">ACABADO SUPERFICIAL:</text>
<text x="271.4" y="247.9">Steel, Mild</text>
<text x="271.3" y="254.6">Negro satinado liso</text>
<text x="271.2" y="259.7">SCALE:</text>
<text x="350.6" y="260.8">DRAWN: Sergio Torremocha</text>
<text x="391.2" y="260.6">10/06/2015</text>
<text x="350.6" y="267">CHECKED:</text>
<text x="350.6" y="271.4">DWG NO:</text>
<text x="350.8" y="276.9">Id. Ref:</text>
<text x="350.8" y="282.8">REV</text>
<text x="371.2" y="282.9">SIZE</text>
<text x="390.9" y="282.9">SHEET</text>
</g>
</svg>
